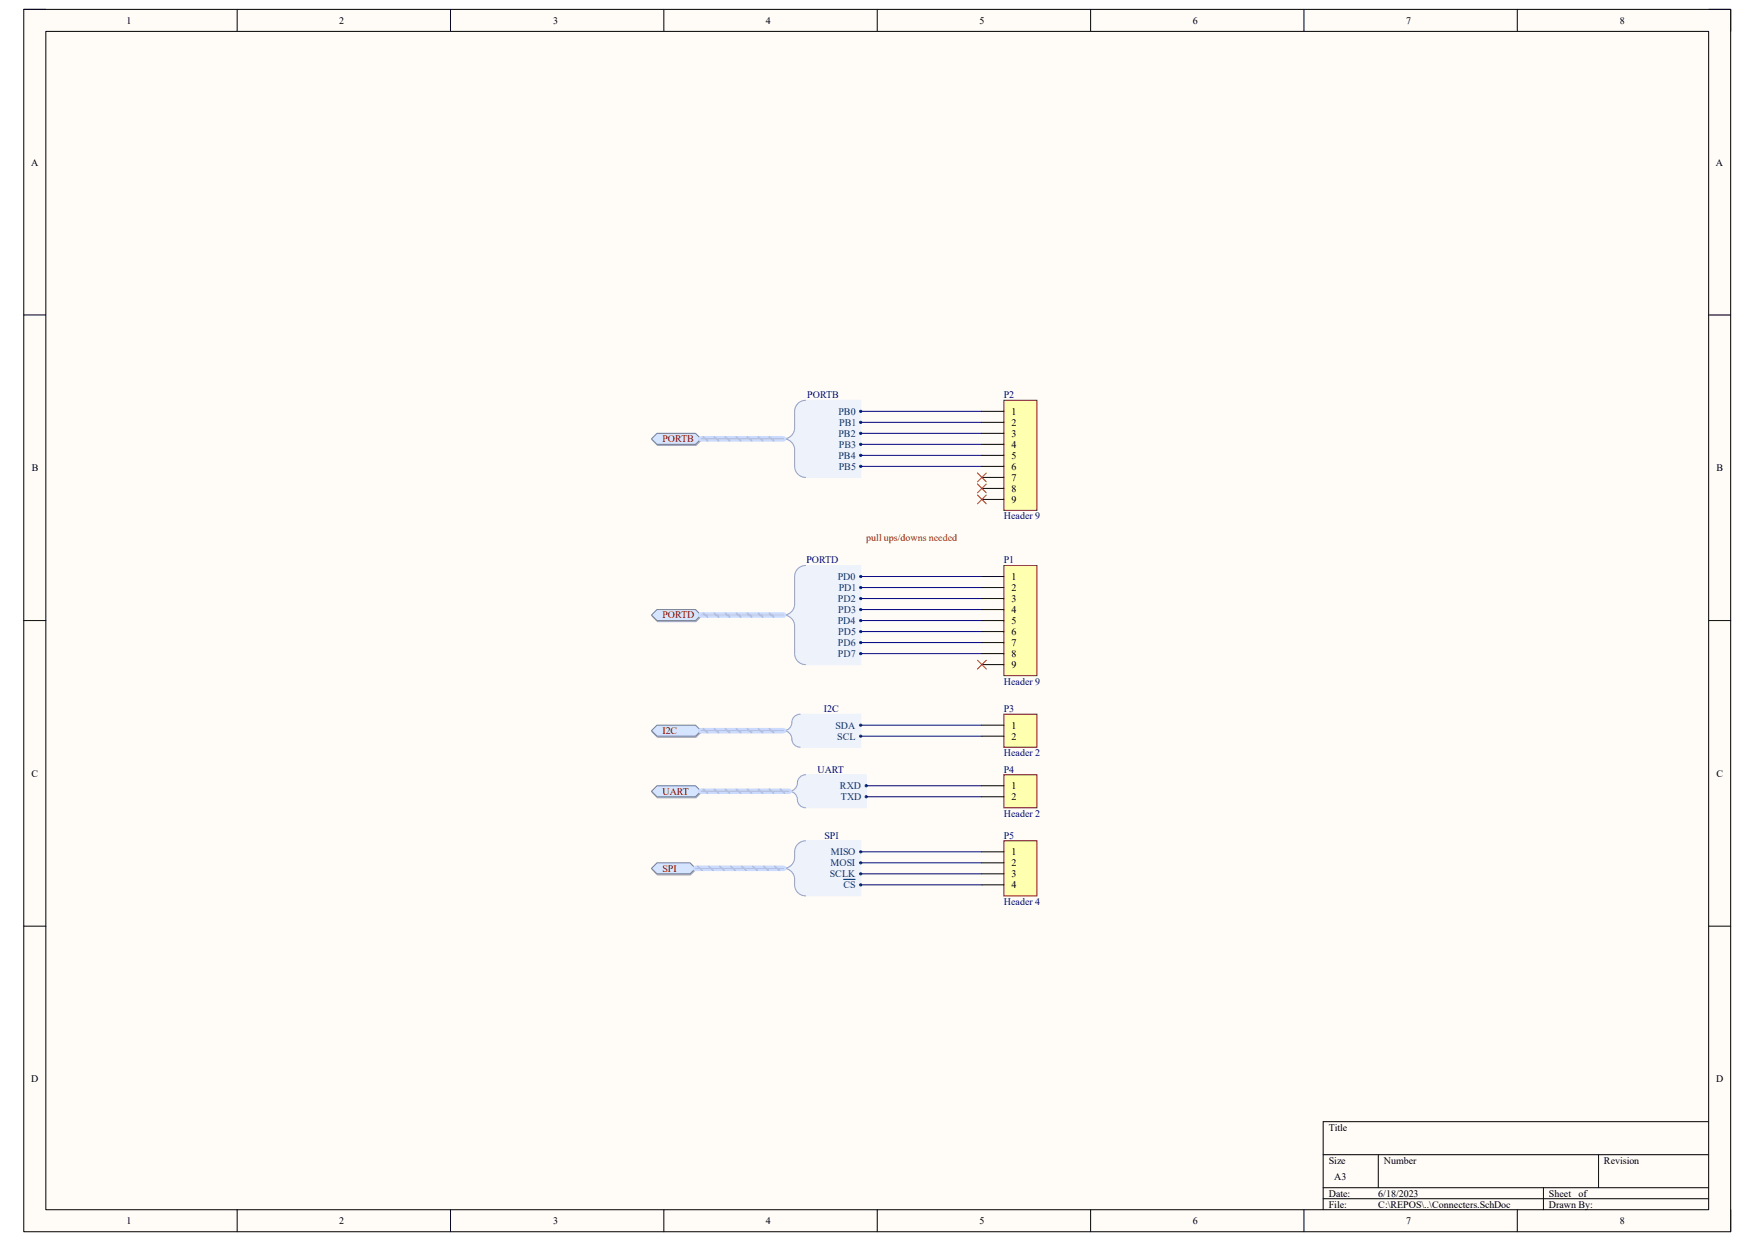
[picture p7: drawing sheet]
<svg xmlns="http://www.w3.org/2000/svg" width="297mm" height="210mm" viewBox="0 0 297 210" stroke-linecap="round" stroke-linejoin="round" font-family="sans-serif">
<path d="M4 1.6h288.9v206.8h-288.9z" fill-rule="evenodd" fill="#fffcf8"/>
<path d="M4 1.6h288.9v206.8h-288.9z" fill="none" stroke="#000" stroke-width=".17"/>
<path d="M7.8 5.3h281.4v199.4h-281.4z" fill-rule="evenodd" fill="#fffcf8"/>
<g fill="none" stroke="#000" stroke-width=".17">
<path d="M4 1.6h3.7M7.8 5.3h281.4v199.4h-281.4zM40.1 1.6v3.7M76.2 1.6v3.7M112.3 1.6v3.7M148.5 1.6v3.7M184.6 1.6v3.7M220.7 1.6v3.7M256.8 1.6v3.7M289.2 1.6h3.7v3.7M4 53.3h3.7M289.2 53.3h3.7"/>
<path d="M4 105h3.8M289.2 105h3.7M4 156.7h3.8M289.2 156.7h3.7M223.9 195.4h65.3M233.3 195.4v5.6M270.5 195.4v5.6M289.2 189.8h-65.3v14.9M40.1 204.7v3.7M76.2 204.7v3.7M112.4 204.7v3.7M148.5 204.7v3.7"/>
<path d="M184.6 204.7v3.7M220.7 204.7v3.7M223.9 201h65.3M223.9 202.9h65.3M256.8 204.7v3.7M261.2 201v3.7M292.9 204.7v3.7"/>
</g>
<path d="M169.9 67.7h5.6v18.7h-5.6z" fill-rule="evenodd" fill="#ffffb0"/>
<path d="M169.9 67.7h5.6v18.7h-5.6z" fill="none" stroke="#800000" stroke-width=".17"/>
<path d="M166.2 69.6h3.7M166.2 71.5h3.7M166.2 73.3h3.7M166.2 75.2h3.7M166.2 77.1h3.7M166.2 78.9h3.7M166.2 80.8h3.7M166.2 82.7h3.7M166.2 84.5h3.7" fill="none" stroke="#000" stroke-width=".17"/>
<path d="M169.9 95.7h5.6v18.6h-5.6z" fill-rule="evenodd" fill="#ffffb0"/>
<path d="M169.9 95.7h5.6v18.6h-5.6z" fill="none" stroke="#800000" stroke-width=".17"/>
<path d="M166.2 97.6h3.7M166.2 99.4h3.7M166.2 101.3h3.7M166.2 103.2h3.7M166.2 105h3.7M166.2 106.9h3.7M166.2 108.7h3.7M166.2 110.6h3.7M166.2 112.5h3.7" fill="none" stroke="#000" stroke-width=".17"/>
<path d="M135.4 68l.9-.3h9.4v13.1h-9.4l-.9-.2-.7-.7-.2-1v-3.2l-.5-.8-.9-.6 .9-.7 .5-.7v-3.3l.2-.9z" fill-rule="evenodd" fill="#edf2fb"/>
<path d="M135.4 68l.9-.3h9.4v13.1h-9.4l-.9-.2-.7-.7-.2-1v-3.2l-.5-.8-.9-.6 .9-.7 .5-.7v-3.3l.2-.9z" fill="none" stroke="#edf2fb" stroke-width=".17"/>
<path d="M136.3 67.7a1.86 1.86 0 0 0-1.8 1.9v2.8a1.87 1.87 0 0 1-1.9 1.9 1.87 1.87 0 0 1 1.9 1.8v2.8a1.86 1.86 0 0 0 1.8 1.9" fill="none" stroke="#8f9ec9" stroke-width=".17"/>
<circle cx="145.7" cy="69.6" r=".19" fill="#003a70"/>
<circle cx="145.7" cy="69.6" r=".19" fill="none" stroke="#003a70" stroke-width=".17"/>
<circle cx="145.7" cy="71.5" r=".19" fill="#003a70"/>
<circle cx="145.7" cy="71.5" r=".19" fill="none" stroke="#003a70" stroke-width=".17"/>
<circle cx="145.7" cy="73.3" r=".19" fill="#003a70"/>
<circle cx="145.7" cy="73.3" r=".19" fill="none" stroke="#003a70" stroke-width=".17"/>
<circle cx="145.7" cy="75.2" r=".19" fill="#003a70"/>
<circle cx="145.7" cy="75.2" r=".19" fill="none" stroke="#003a70" stroke-width=".17"/>
<circle cx="145.7" cy="77.1" r=".19" fill="#003a70"/>
<circle cx="145.7" cy="77.1" r=".19" fill="none" stroke="#003a70" stroke-width=".17"/>
<circle cx="145.7" cy="78.9" r=".19" fill="#003a70"/>
<circle cx="145.7" cy="78.9" r=".19" fill="none" stroke="#003a70" stroke-width=".17"/>
<path d="M111.3 73.5h6.5l.9 1-.9 .9h-6.5l-1-.9z" fill-rule="evenodd" fill="#bac0ca"/>
<path d="M111.3 73.5h6.5l.9 1-.9 .9h-6.5l-1-.9z" fill="none" stroke="#a6acb6" stroke-width=".17"/>
<path d="M111.2 73.3h6.5l.9 1-.9 .9h-6.5l-.9-.9z" fill-rule="evenodd" fill="#d5e4ff"/>
<path d="M111.2 73.3h6.5l.9 1-.9 .9h-6.5l-.9-.9z" fill="none" stroke="#71809b" stroke-width=".17"/>
<path d="M135.4 95.9l.9-.2h9.4v16.8h-9.4l-.9-.3-.7-.7-.2-.9v-5.1l-.5-.8-.9-.6 .9-.6 .5-.8v-5.1l.2-1z" fill-rule="evenodd" fill="#edf2fb"/>
<path d="M135.4 95.9l.9-.2h9.4v16.8h-9.4l-.9-.3-.7-.7-.2-.9v-5.1l-.5-.8-.9-.6 .9-.6 .5-.8v-5.1l.2-1z" fill="none" stroke="#edf2fb" stroke-width=".17"/>
<path d="M136.3 95.7a1.86 1.86 0 0 0-1.8 1.9v4.6a1.87 1.87 0 0 1-1.9 1.9 1.87 1.87 0 0 1 1.9 1.8v4.7a1.86 1.86 0 0 0 1.8 1.9" fill="none" stroke="#8f9ec9" stroke-width=".17"/>
<circle cx="145.7" cy="97.6" r=".19" fill="#003a70"/>
<circle cx="145.7" cy="97.6" r=".19" fill="none" stroke="#003a70" stroke-width=".17"/>
<circle cx="145.7" cy="99.4" r=".19" fill="#003a70"/>
<circle cx="145.7" cy="99.4" r=".19" fill="none" stroke="#003a70" stroke-width=".17"/>
<circle cx="145.7" cy="101.3" r=".19" fill="#003a70"/>
<circle cx="145.7" cy="101.3" r=".19" fill="none" stroke="#003a70" stroke-width=".17"/>
<circle cx="145.7" cy="103.2" r=".19" fill="#003a70"/>
<circle cx="145.7" cy="103.2" r=".19" fill="none" stroke="#003a70" stroke-width=".17"/>
<circle cx="145.7" cy="105" r=".19" fill="#003a70"/>
<circle cx="145.7" cy="105" r=".19" fill="none" stroke="#003a70" stroke-width=".17"/>
<circle cx="145.7" cy="106.9" r=".19" fill="#003a70"/>
<circle cx="145.7" cy="106.9" r=".19" fill="none" stroke="#003a70" stroke-width=".17"/>
<circle cx="145.7" cy="108.7" r=".19" fill="#003a70"/>
<circle cx="145.7" cy="108.7" r=".19" fill="none" stroke="#003a70" stroke-width=".17"/>
<circle cx="145.7" cy="110.6" r=".19" fill="#003a70"/>
<circle cx="145.7" cy="110.6" r=".19" fill="none" stroke="#003a70" stroke-width=".17"/>
<path d="M111.3 103.3h6.5l.9 1-.9 .9h-6.5l-1-.9z" fill-rule="evenodd" fill="#bac0ca"/>
<path d="M111.3 103.3h6.5l.9 1-.9 .9h-6.5l-1-.9z" fill="none" stroke="#a6acb6" stroke-width=".17"/>
<path d="M110.3 104.1l.9-.9h6.5l.9 .9-.9 .9h-6.5z" fill-rule="evenodd" fill="#d5e4ff"/>
<path d="M110.3 104.1l.9-.9h6.5l.9 .9-.9 .9h-6.5z" fill="none" stroke="#71809b" stroke-width=".17"/>
<path d="M169.9 142.3h5.6v9.3h-5.6z" fill-rule="evenodd" fill="#ffffb0"/>
<path d="M169.9 142.3h5.6v9.3h-5.6z" fill="none" stroke="#800000" stroke-width=".17"/>
<path d="M166.2 144.2h3.7M166.2 146h3.7M166.2 147.9h3.7M166.2 149.7h3.7" fill="none" stroke="#000" stroke-width=".17"/>
<path d="M169.9 120.9h5.6v5.5h-5.6z" fill-rule="evenodd" fill="#ffffb0"/>
<path d="M169.9 120.9h5.6v5.5h-5.6z" fill="none" stroke="#800000" stroke-width=".17"/>
<path d="M166.2 122.7h3.7M166.2 124.6h3.7" fill="none" stroke="#000" stroke-width=".17"/>
<path d="M169.9 131.1h5.6v5.6h-5.6z" fill-rule="evenodd" fill="#ffffb0"/>
<path d="M169.9 131.1h5.6v5.6h-5.6z" fill="none" stroke="#800000" stroke-width=".17"/>
<path d="M166.2 133h3.7M166.2 134.8h3.7" fill="none" stroke="#000" stroke-width=".17"/>
<path d="M110.3 123.8l1-.9h6.5l.9 .9-.9 1h-6.5z" fill-rule="evenodd" fill="#bac0ca"/>
<path d="M110.3 123.8l1-.9h6.5l.9 .9-.9 1h-6.5z" fill="none" stroke="#a6acb6" stroke-width=".17"/>
<path d="M110.3 123.7l.9-1h6.5l.9 1-.9 .9h-6.5z" fill-rule="evenodd" fill="#d5e4ff"/>
<path d="M110.3 123.7l.9-1h6.5l.9 1-.9 .9h-6.5z" fill="none" stroke="#71809b" stroke-width=".17"/>
<path d="M134.2 121.6l.5-.6 .7-.1h10.3v5.6h-10.3a1.44 1.44 0 0 1-1.4-1.8l-.3-.6-.7-.4 .7-.5 .3-.6z" fill-rule="evenodd" fill="#edf2fb"/>
<path d="M134.2 121.6l.5-.6 .7-.1h10.3v5.6h-10.3a1.44 1.44 0 0 1-1.4-1.8l-.3-.6-.7-.4 .7-.5 .3-.6z" fill="none" stroke="#edf2fb" stroke-width=".17"/>
<path d="M135.4 120.9a1.58 1.58 0 0 0-1.5 1.8 1.4 1.4 0 0 1-1.3 1 1.58 1.58 0 0 1 1.5 1.8 1.4 1.4 0 0 0 1.3 .9" fill="none" stroke="#8f9ec9" stroke-width=".17"/>
<circle cx="145.7" cy="122.7" r=".19" fill="#003a70"/>
<circle cx="145.7" cy="122.7" r=".19" fill="none" stroke="#003a70" stroke-width=".17"/>
<circle cx="145.7" cy="124.6" r=".19" fill="#003a70"/>
<circle cx="145.7" cy="124.6" r=".19" fill="none" stroke="#003a70" stroke-width=".17"/>
<path d="M111.3 133.2h6.5l.9 .9-.9 .9h-6.5l-1-.9z" fill-rule="evenodd" fill="#bac0ca"/>
<path d="M111.3 133.2h6.5l.9 .9-.9 .9h-6.5l-1-.9z" fill="none" stroke="#a6acb6" stroke-width=".17"/>
<path d="M111.2 133h6.5l.9 .9-.9 .9h-6.5l-.9-.9z" fill-rule="evenodd" fill="#d5e4ff"/>
<path d="M111.2 133h6.5l.9 .9-.9 .9h-6.5l-.9-.9z" fill="none" stroke="#71809b" stroke-width=".17"/>
<path d="M135.1 131.8l.5-.5 .7-.2h10.3v5.6h-10.3a1.44 1.44 0 0 1-1.4-1.7l-.3-.6-.7-.5 .7-.5 .3-.5z" fill-rule="evenodd" fill="#edf2fb"/>
<path d="M135.1 131.8l.5-.5 .7-.2h10.3v5.6h-10.3a1.44 1.44 0 0 1-1.4-1.7l-.3-.6-.7-.5 .7-.5 .3-.5z" fill="none" stroke="#edf2fb" stroke-width=".17"/>
<path d="M136.3 131.1a1.58 1.58 0 0 0-1.4 1.9 1.4 1.4 0 0 1-1.4 .9 1.58 1.58 0 0 1 1.5 1.8 1.4 1.4 0 0 0 1.3 1" fill="none" stroke="#8f9ec9" stroke-width=".17"/>
<circle cx="146.6" cy="133" r=".19" fill="#003a70"/>
<circle cx="146.6" cy="133" r=".19" fill="none" stroke="#003a70" stroke-width=".17"/>
<circle cx="146.6" cy="134.8" r=".19" fill="#003a70"/>
<circle cx="146.6" cy="134.8" r=".19" fill="none" stroke="#003a70" stroke-width=".17"/>
<path d="M135.4 142.5l.9-.2h9.4v9.3h-9.4l-.9-.2-.7-.7-.2-1v-1.4l-.5-.7-.9-.6 .9-.7 .5-.7v-1.4l.2-1z" fill-rule="evenodd" fill="#edf2fb"/>
<path d="M135.4 142.5l.9-.2h9.4v9.3h-9.4l-.9-.2-.7-.7-.2-1v-1.4l-.5-.7-.9-.6 .9-.7 .5-.7v-1.4l.2-1z" fill="none" stroke="#edf2fb" stroke-width=".17"/>
<path d="M136.3 142.3a1.86 1.86 0 0 0-1.8 1.9 2.36 2.36 0 0 1-.9 2.5l-1 .2a1.87 1.87 0 0 1 1.9 1.9 2.37 2.37 0 0 0 .9 2.6l.9 .2" fill="none" stroke="#8f9ec9" stroke-width=".17"/>
<circle cx="145.7" cy="144.2" r=".19" fill="#003a70"/>
<circle cx="145.7" cy="144.2" r=".19" fill="none" stroke="#003a70" stroke-width=".17"/>
<circle cx="145.7" cy="146" r=".19" fill="#003a70"/>
<circle cx="145.7" cy="146" r=".19" fill="none" stroke="#003a70" stroke-width=".17"/>
<circle cx="145.7" cy="147.9" r=".19" fill="#003a70"/>
<circle cx="145.7" cy="147.9" r=".19" fill="none" stroke="#003a70" stroke-width=".17"/>
<circle cx="145.7" cy="149.7" r=".19" fill="#003a70"/>
<g fill="none" stroke="#003a70" stroke-width=".17">
<path d="M142.8 148.8h1.9"/>
<circle cx="145.7" cy="149.7" r=".19"/>
</g>
<path d="M110.3 147.1l1-.9h5.6l.9 .9-.9 1h-5.6z" fill-rule="evenodd" fill="#bac0ca"/>
<path d="M110.3 147.1l1-.9h5.6l.9 .9-.9 1h-5.6z" fill="none" stroke="#a6acb6" stroke-width=".17"/>
<path d="M111.2 146h5.6l.9 .9-.9 1h-5.6l-.9-1z" fill-rule="evenodd" fill="#d5e4ff"/>
<path d="M111.2 146h5.6l.9 .9-.9 1h-5.6l-.9-1z" fill="none" stroke="#71809b" stroke-width=".17"/>
<g fill="none" stroke="#000080" stroke-width=".17">
<path d="M145.7 69.6h20.5M145.7 71.5h20.5M145.7 73.3h20.5M145.7 75.2h20.5M145.7 77.1h20.5M145.7 78.9h20.5M145.7 97.6h20.5M145.7 99.4h20.5M145.7 101.3h20.5M145.7 103.2h20.5M145.7 105h20.5M145.7 106.9h20.5"/>
<path d="M145.7 108.7h20.5M145.7 110.6h20.5M145.7 122.7h20.5M145.7 124.6h20.5M146.6 133h19.6M146.6 134.8h19.6M145.7 144.2h20.5M145.7 146h20.5M145.7 147.9h20.5M145.7 149.7h20.5"/>
</g>
<path d="M118.6 74.3h14M118.6 104.1h14M118.6 123.7h14M118.6 133.9h14.9M117.7 146.9h14.9" fill="none" stroke="#cbdaff" stroke-width=".93"/>
<g fill="none" stroke="#adbce7" stroke-width=".3">
<path d="M119 73.9l.8 .7M120.9 73.9l.7 .7M122.7 73.9l.8 .7M124.6 73.9l.7 .7M126.5 73.9l.7 .7M128.3 73.9l.8 .7M130.2 73.9l.7 .7M119 103.8l.8 .6M120.9 103.8l.7 .6M122.7 103.8l.8 .6M124.6 103.8l.7 .6M126.5 103.8l.7 .6"/>
<path d="M128.3 103.8l.8 .6M130.2 103.8l.7 .6M119 123.3l.8 .7M119 133.6l.8 .6M120.9 123.3l.7 .7M120.9 133.6l.7 .6M122.7 123.3l.8 .7M122.7 133.6l.8 .6M124.6 123.3l.7 .7M124.6 133.6l.7 .6M126.5 123.3l.7 .7M126.5 133.6l.7 .6"/>
<path d="M128.3 123.3l.8 .7M128.3 133.6l.8 .6M130.2 123.3l.7 .7M130.2 133.6l.7 .6M132.1 133.6l.7 .6M118.1 146.6l.7 .7M119.9 146.6l.8 .7M121.8 146.6l.8 .7M123.7 146.6l.7 .7M125.5 146.6l.8 .7M127.4 146.6l.7 .7M129.3 146.6l.7 .7"/>
<path d="M131.1 146.6l.8 .7"/>
</g>
<path d="M118.6 74.3h14M118.6 104.1h14M118.6 123.7h14M118.6 133.9h14.9M117.7 146.9h14.9" fill="none" stroke="#adbce7" stroke-width=".17"/>
<path d="M165.4 80l1.5 1.5M165.4 81.9l1.5 1.5M165.4 83.8l1.5 1.5M166.9 80l-1.5 1.5M166.9 81.9l-1.5 1.5M166.9 83.8l-1.5 1.5M165.4 111.7l1.5 1.5M166.9 111.7l-1.5 1.5" fill="none" stroke="#f00" stroke-width=".17"/>
<g font-size="1.7">
<text x="21.4" y="4">1</text>
<text x="57.4" y="4">2</text>
<text x="93.6" y="4">3</text>
<text x="129.6" y="4">4</text>
<text x="165.8" y="4">5</text>
<text x="201.8" y="4">6</text>
<text x="238" y="4">7</text>
<text x="274.1" y="4">8</text>
<text x="5.3" y="28">A</text>
<text x="290.4" y="28">A</text>
<text x="171.2" y="70.2">1</text>
<text x="171.2" y="72.1">2</text>
<text x="171.2" y="73.9">3</text>
<text x="171.2" y="75.8">4</text>
<text x="171.2" y="77.6">5</text>
<text x="5.4" y="79.8">B</text>
<text x="171.2" y="79.5">6</text>
<text x="171.2" y="81.4">7</text>
<text x="171.2" y="83.2">8</text>
<text x="290.5" y="79.8">B</text>
<text x="171.2" y="85.1">9</text>
<text x="171.2" y="98.1">1</text>
<text x="171.2" y="100">2</text>
<text x="171.2" y="101.9">3</text>
<text x="171.2" y="103.7">4</text>
<text x="171.2" y="105.6">5</text>
<text x="171.2" y="107.4">6</text>
<text x="171.2" y="109.3">7</text>
<text x="171.2" y="111.2">8</text>
<text x="171.2" y="113.1">9</text>
<text x="171.2" y="123.3">1</text>
<text x="171.2" y="125.2">2</text>
<text x="5.3" y="131.4">C</text>
<text x="290.5" y="131.4">C</text>
<text x="171.2" y="133.6">1</text>
<text x="171.2" y="135.4">2</text>
<text x="171.2" y="144.7">1</text>
<text x="171.2" y="146.6">2</text>
<text x="171.2" y="148.5">3</text>
<text x="171.2" y="150.3">4</text>
<text x="5.3" y="183.2">D</text>
<text x="290.4" y="183.2">D</text>
<text x="224.9" y="191.3">Title</text>
<text x="224.9" y="196.9">Size</text>
<text x="234.2" y="196.9">Number</text>
<text x="271.4" y="196.9">Revision</text>
<text x="224.9" y="202.5">Date:</text>
<text x="225.8" y="199.7">A3</text>
<text x="233.3" y="202.5">6/18/2023</text>
<text x="262.1" y="202.5">Sheet</text>
<text x="267.2" y="202.5">of</text>
<text x="21.4" y="207.2">1</text>
<text x="57.4" y="207.2">2</text>
<text x="93.6" y="207.2">3</text>
<text x="129.6" y="207.2">4</text>
<text x="165.8" y="207.2">5</text>
<text x="201.8" y="207.2">6</text>
<text x="224.9" y="204.4">File:</text>
<text x="233.3" y="204.4">C:\REPOS\..\Connecters.SchDoc</text>
<text x="238" y="207.2">7</text>
<text x="262.1" y="204.4">Drawn By:</text>
<text x="274.1" y="207.2">8</text>
</g>
<g font-size="1.7" fill="#000080">
<text x="136.6" y="67.4">PORTB</text>
<text x="169.9" y="67.4">P2</text>
<text x="169.9" y="87.9">Header 9</text>
<text x="136.5" y="95.3">PORTD</text>
<text x="169.9" y="95.3">P1</text>
<text x="169.9" y="115.9">Header 9</text>
<text x="139.4" y="120.5">I2C</text>
<text x="169.9" y="120.5">P3</text>
<text x="138.3" y="130.8">UART</text>
<text x="169.9" y="128">Header 2</text>
<text x="169.9" y="130.8">P4</text>
<text x="139.5" y="141.9">SPI</text>
<text x="169.9" y="141.9">P5</text>
<text x="169.9" y="138.2">Header 2</text>
<text x="169.9" y="153.1">Header 4</text>
</g>
<g font-size="1.7" fill="#003a70">
<text x="141.9" y="70.2">PB0</text>
<text x="141.9" y="73.9">PB2</text>
<text x="141.9" y="77.6">PB4</text>
<text x="142" y="75.8">PB3</text>
<text x="142" y="72.1">PB1</text>
<text x="141.9" y="79.5">PB5</text>
<text x="141.8" y="98.1">PD0</text>
<text x="141.8" y="101.9">PD2</text>
<text x="141.9" y="100">PD1</text>
<text x="141.8" y="105.6">PD4</text>
<text x="141.9" y="103.7">PD3</text>
<text x="141.9" y="107.4">PD5</text>
<text x="141.8" y="109.3">PD6</text>
<text x="141.8" y="111.2">PD7</text>
<text x="141.4" y="123.3">SDA</text>
<text x="141.7" y="125.2">SCL</text>
<text x="142.2" y="133.6">RXD</text>
<text x="142.3" y="135.4">TXD</text>
<text x="140.4" y="148.5">SCLK</text>
<text x="140.5" y="146.6">MOSI</text>
<text x="140.6" y="144.7">MISO</text>
<text x="142.7" y="150.3">CS</text>
</g>
<g font-size="1.7" fill="#800000">
<text x="112.1" y="74.8">PORTB</text>
<text x="112.1" y="104.6">PORTD</text>
<text x="112.1" y="124.2">I2C</text>
<text x="112.1" y="134.5">UART</text>
<text x="112.1" y="147.5">SPI</text>
</g>
<text font-size="1.7" fill="#f00" x="146.6" y="91.6">pull ups/downs needed</text>
</svg>
